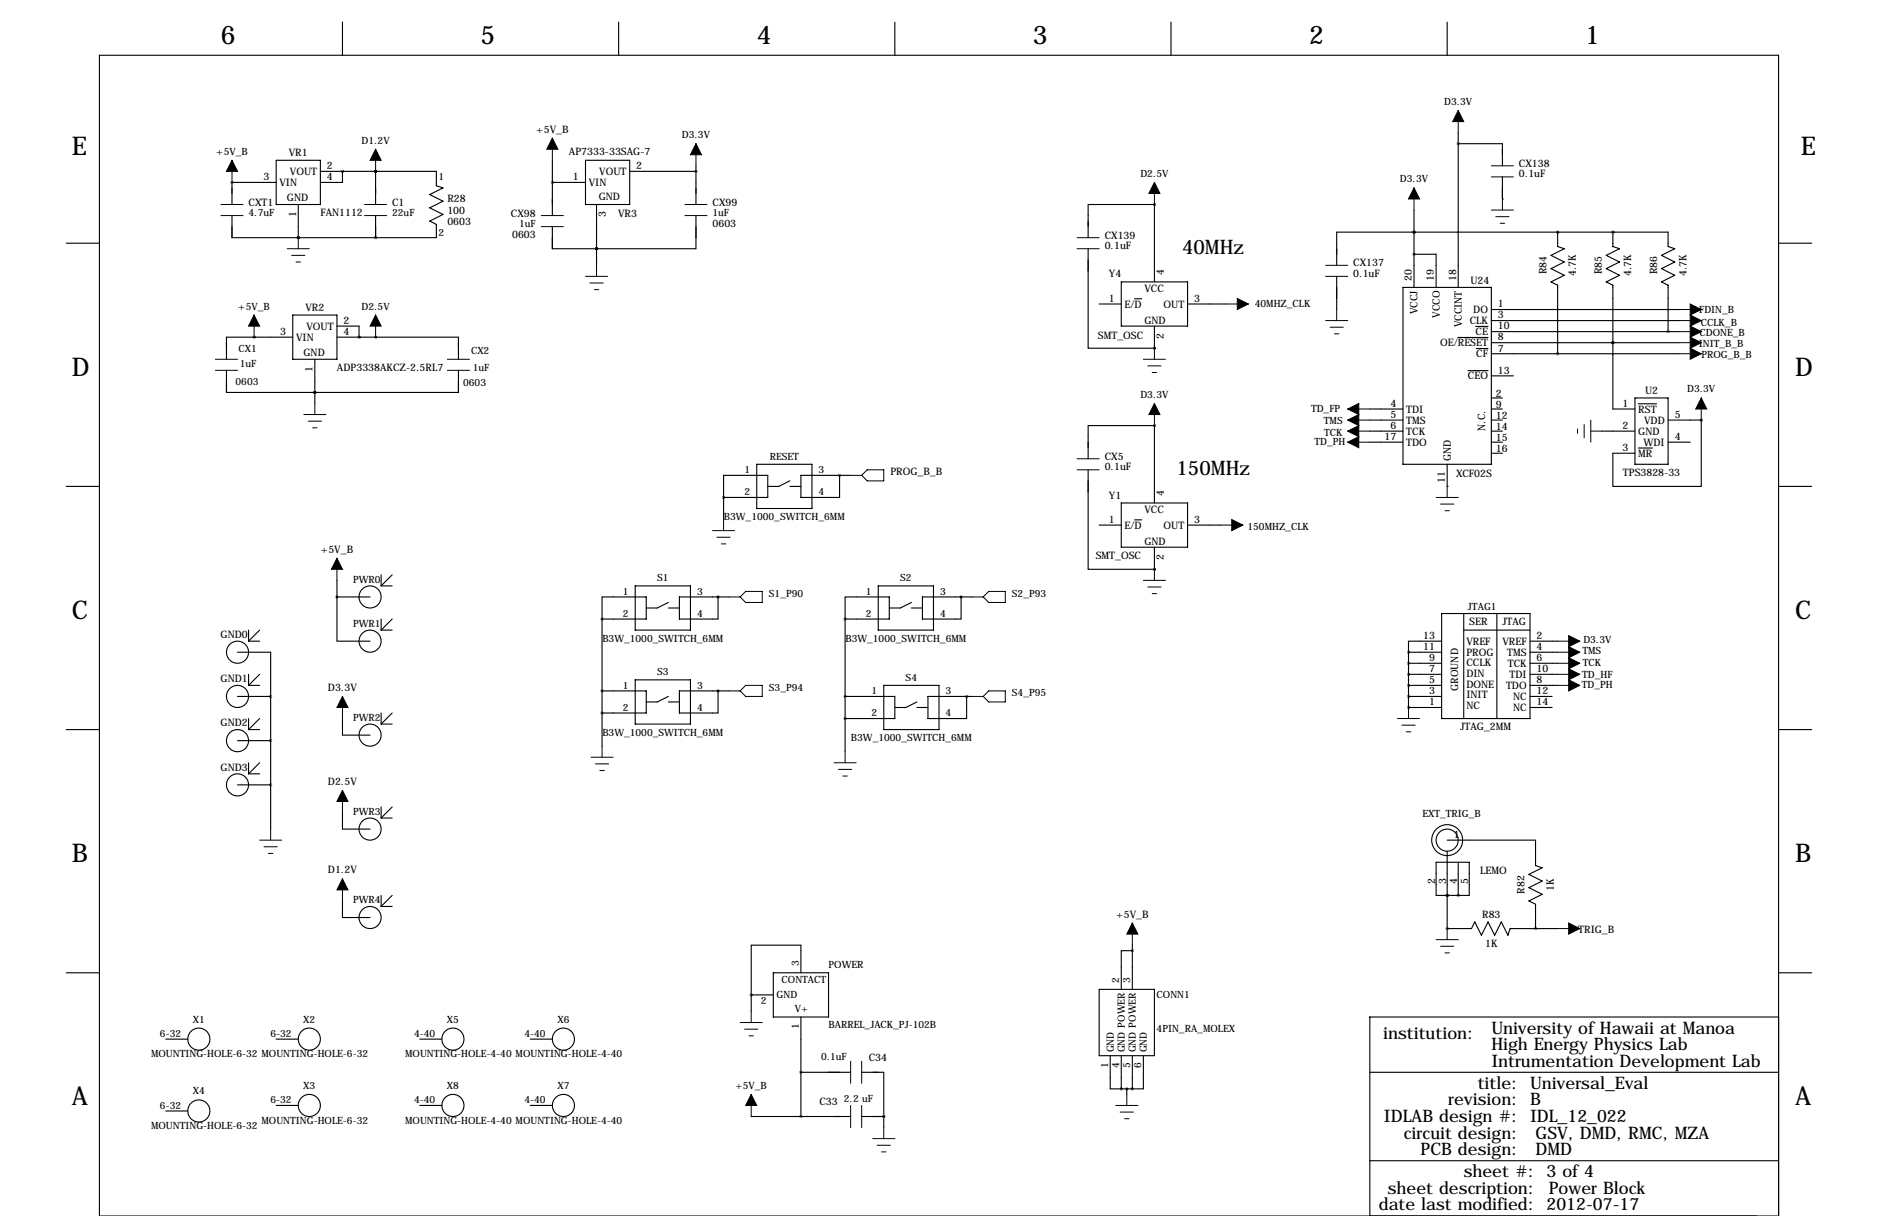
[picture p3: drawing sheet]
<svg xmlns="http://www.w3.org/2000/svg" width="432mm" height="279mm" viewBox="0 0 432 279" stroke-linecap="round" stroke-linejoin="round" font-family="sans-serif">
<g fill="none" stroke="#000" stroke-width=".25">
<path d="M22.9 12.7h386v266.7h-386zM78.7 5.1v7.6M142.2 5.1v7.6M205.7 5.1v7.6M269.2 5.1v7.6M332.7 5.1v7.6M63.5 36.8h10.2v10.2h-10.2zM73.7 39.4h26.6v3.3l1.6 .5-3.1 1.5 3.1 1.5-3.1 1.6 3.1 1.5-3.1 1.5 1.5 .8v3h-47v-5.1M78.7 39.4h.1M78.7 39.4v2.5h-5M86.4 39.4h.1M86.4 39.4v7.6"/>
<path d="M127 36.8v12.7M134.6 36.8h10.2v10.2h-10.2zM144.8 39.4h15.2M160 38.1v8.9M335.3 30.5v35.5M335.3 33h10.1v5.1M15.2 55.9h7.7M53.3 41.9h.1M53.3 41.9h10.2M53.3 41.9v5.1M68.6 54.6h.1M68.6 47v7.6"/>
<path d="M86.4 54.6h.1M86.4 49.5v5.1M127 52.1v5.1h10.2M127 41.9h7.6M137.2 57.2h.1M137.2 47v14M160 49.5v7.7h-22.8M250.2 57.2v22.8h15.2M265.4 47h.1M265.4 47h-15.2v7.6M265.4 47v17.8M325.1 58.4h5.1v7.6"/>
<path d="M325.1 53.3h.1M325.1 53.3h-17.8v7.7M325.1 48.3v17.7M325.1 53.3h58.4v3.3l1.6 .6-3.1 1.5 3.1 1.5-3.1 1.5 3.1 1.5-3.1 1.6 1.5 .7v10.7M345.4 45.7h.1M345.4 40.6v5.1M358.1 53.3h.1M358.1 53.3v3.3l1.6 .6-3.1 1.5 3.1 1.5-3.1 1.5 3.1 1.5-3.1 1.6 1.5 .7v15.8M370.8 53.3h.1M370.8 53.3v3.3l1.6 .6-3.1 1.5 3.1 1.5-3.1 1.5 3.1 1.5-3.1 1.6 1.5 .7v28.5h5.1M408.9 55.9h7.7M58.4 77.5h.1"/>
<path d="M67.3 72.4h10.2v10.1h-10.2zM67.3 77.5h-15.2v5M77.5 74.9h5v2.6M77.5 77.5h27.9v5M82.5 77.5h.1M86.4 77.5h.1M252.7 69.8h5.1M257.8 64.8h15.2v10.1h-15.2zM260.9 68.6h1.6M265.4 74.9v5.1M273 69.8h8.9M307.3 63.5v7.6"/>
<path d="M322.6 66h20.3v40.7h-20.3zM335.2 77.5h6.9M339.3 75h2.8M342.9 71.1h43.2M342.9 73.7h43.2M342.9 76.2h43.2M342.9 78.7h43.2M370.8 78.7h.1M52.1 85.1v5.1h53.3v-5.1M72.4 90.2h.1M72.4 82.5v10.2M265.4 80h.1"/>
<path d="M265.4 97.8h.1M265.4 97.8h-15.2v7.6M265.4 97.8v17.8M315 94h7.6M315 96.5h7.6M315 99.1h7.6M337.5 85.2h4.6M339.4 80.1h2.7M342.9 94h2.5M342.9 96.5h2.5M342.9 99.1h2.5M342.9 81.3h43.2"/>
<path d="M342.9 86.4h5.1M342.9 91.4h2.5M368.3 99.1h7.6M375.9 91.4h7.6v15.3h-7.6zM376.7 92.8h4.2M383.5 96.5h7.7M391.2 96.5v15.3h-20.4v-7.7h5.1M391.2 96.5h.1M15.2 111.8h7.7M166.4 109.2h10.1v5.1h-10.1zM166.4 114.3v5.1M174 106.7h12.7v10.1h-12.7z"/>
<path d="M181.6 110.5l-2.5 1.3h-2.6M181.6 111.8h2.5M193 109.2v5.1h-8.9v-5.1h11.5M250.2 107.9v22.9h15.2M257.8 115.6h15.2v10.1h-15.2zM260.9 119.4h1.6M315 101.6h7.6M332.7 111.8h.1M332.7 106.7v5.1M342.9 101.6h2.5M342.9 104.1h2.5M376.7 102.9h3.2"/>
<path d="M383.5 101.6h5.1M408.9 111.8h7.7M77.5 137.2v10.1h7.6M77.5 133.3v3.9M77.5 137.2h7.6M87.6 132.1v2.5M87.6 134.6h2.6M90.2 132.1l-2.6 2.5M138.4 137.2h10.2v5h-10.2zM146 134.6h12.7v10.2h-12.7zM153.7 138.4l-2.6 1.3h-2.5M153.7 139.7h2.5"/>
<path d="M165.1 137.2v5h-8.9v-5h11.4M194.3 137.2h10.2v5h-10.2zM201.9 134.6h12.7v10.2h-12.7zM209.5 138.4l-2.5 1.3h-2.5M209.5 139.7h2.6M221 137.2v5h-8.9v-5h11.4M252.7 120.7h5.1M265.4 130.8h.1M265.4 125.7v5.1M273 120.7h7.7M54.6 149.9h7.6v10.1M57.1 144.8v2.5"/>
<path d="M57.1 154.9v2.6M57.1 147.3h2.6M57.1 157.5h2.6M59.7 144.8l-2.6 2.5M59.7 154.9l-2.6 2.6M87.6 142.2v2.6M87.6 144.8h2.6M90.2 142.2l-2.6 2.6M138.4 158.8h10.2v5h-10.2M138.4 142.2v29.2M146 156.2h12.7v10.2h-12.7zM165.1 158.8v5h-8.9v-5h11.4"/>
<path d="M194.3 142.2v30.5M203.2 157.5h12.7v10.1h-12.7zM323.8 157.5h7.7M323.8 154.9h7.7M323.8 152.4h7.7M323.8 149.9h7.7M323.8 149.9v12.7M331.5 147.3h-7.7v2.6M331.5 141h20.3v24.1h-20.3zM336.5 144.8h15.3M336.5 141v24.1M344.2 141v24.1"/>
<path d="M351.8 147.3h6.3M351.8 157.5h6.3M351.8 154.9h6.3M351.8 152.4h6.3M351.8 149.9h6.3M15.2 167.6h7.7M54.6 160h7.6M54.6 170.2h7.6M57.1 167.6h2.6M57.1 165.1v2.5M57.1 175.3v2.5M57.1 177.8h2.6"/>
<path d="M59.7 165.1l-2.6 2.5M59.7 175.3l-2.6 2.5M62.2 160v30.5M78.7 165.1v3.8h6.4M87.6 163.8v2.6M87.6 166.4h2.6M90.2 163.8l-2.6 2.6M153.7 160l-2.6 1.3h-2.5M153.7 161.3h2.5M194.3 160h11.4v5.1h-11.4M210.8 161.3l-2.5 1.3h-2.6M210.8 162.6h2.6"/>
<path d="M222.2 160v5.1h-8.8v-5.1h10.1M323.8 162.6h.1M323.8 162.6h7.7M323.8 160h7.7M351.8 162.6h5.1M351.8 160h5.1M408.9 167.6h7.7M54.6 180.3h7.6M78.7 186.7v3.8h6.4M87.6 185.4v2.6M87.6 188h2.6M90.2 185.4l-2.6 2.6"/>
<path d="M332.7 193h20.4v5.9l1.5 .5-3.1 1.5 3.1 1.5-3.1 1.6 3.1 1.5-3.1 1.5 1.6 .8v5.6M332.7 195.6v17.8M335.3 198.1v7.6M78.7 207v3.8h6.4M87.6 205.7v2.6M87.6 208.3h2.6M90.2 205.7l-2.6 2.6M260.3 218.4h-2.5v8.9M260.3 217.2v10.1M332.7 205.7h-2.5v-7.6h7.6v7.6h-2.5M332.7 205.7h.1M332.7 213.4h.1"/>
<path d="M332.7 213.4h5.6l.8-1.6 1.5 3.1 1.5-3.1 1.6 3.1 1.5-3.1 1.5 3.1 .5-1.5h10.9M332.7 205.7h2.6M15.2 223.5h7.7M38.1 238.8h5.1M63.5 238.8h5.1M96.5 238.8h5.1M121.9 238.8h5.1M172.7 228.6h.1M172.7 228.6h5.1M172.7 228.6v3.8M177.8 223.5h12.7v10.2h-12.7zM184.1 223.5v-6.3h-11.4v11.4"/>
<path d="M184.1 233.7v22.8M252.7 227.3h12.7v15.3h-12.7zM408.9 223.5h7.7M408.9 233.7h-93.9v45.7M38.1 255.3h5.1M63.5 254h5.1M96.5 254h5.1M121.9 254h5.1M172.7 256.5h22.9M184.1 246.4h11.5M198.1 246.4h5.1v12.7M198.1 256.5h5.1"/>
<path d="M203.2 256.5h.1M255.3 242.6v7.6h2.5M257.8 242.6v7.6M257.8 250.2h2.5M259.1 250.2v1.3M260.3 242.6v7.6M262.9 242.6v7.6h-2.6M315 246.4h93.9M315 266.7h93.9"/>
<circle cx="85.1" cy="137.2" r="2.54"/>
<circle cx="54.6" cy="149.9" r="2.54"/>
<circle cx="85.1" cy="147.3" r="2.54"/>
<circle cx="54.6" cy="160" r="2.54"/>
<circle cx="54.6" cy="170.2" r="2.54"/>
<circle cx="85.1" cy="168.9" r="2.54"/>
<circle cx="54.6" cy="180.3" r="2.54"/>
<circle cx="85.1" cy="190.5" r="2.54"/>
<circle cx="332.7" cy="193" r="3.6"/>
<circle cx="332.7" cy="193" r="2.54"/>
<circle cx="85.1" cy="210.8" r="2.54"/>
<circle cx="45.7" cy="238.8" r="2.54"/>
<circle cx="71.1" cy="238.8" r="2.54"/>
<circle cx="104.1" cy="238.8" r="2.54"/>
<circle cx="129.5" cy="238.8" r="2.54"/>
<circle cx="45.7" cy="255.3" r="2.54"/>
<circle cx="71.1" cy="254" r="2.54"/>
<circle cx="104.1" cy="254" r="2.54"/>
<circle cx="129.5" cy="254" r="2.54"/>
</g>
<g fill="none" stroke="#000" stroke-width=".23">
<path d="M53.3 36.8v5.1M86.4 34.3v5.1M127 31.8v5M160 33v5.1M335.3 25.4v5.1M342.9 38.1h5.1M50.8 49.5h5.1M50.8 47h5.1M66 57.2h5.1M67.1 58.7h3M68.6 54.6v2.6M83.8 49.5h5.1"/>
<path d="M83.8 47h5.1M124.5 49.5h5M124.5 52.1h5M157.5 49.5h5.1M157.5 47h5.1M247.6 54.6h5.1M247.6 57.2h5.1M265.4 41.9v5.1M325.1 43.2v5.1M342.9 40.6h5.1M342.9 48.3h5.1M343.9 49.8h3.1"/>
<path d="M344.9 51.3h1M345.4 45.7v2.6M58.4 72.4v5.1M68.1 60.2h1M86.4 72.4v5.1M134.6 63.5h5.1M135.6 65h3.1M136.7 66.5h1M137.2 61v2.5M281.9 69.8h5.1M304.8 61h5.1M304.8 63.5h5.1"/>
<path d="M304.8 73.7h5.1M305.8 75.2h3.1M306.8 76.7h1M307.3 71.1v2.6M386.1 71.1h5.1M386.1 73.7h5.1M386.1 76.2h5.1M386.1 78.7h5.1M49.5 82.5h5.1M49.5 85.1h5.1M69.8 95.2h5.1M70.9 96.8h3"/>
<path d="M71.9 98.3h1M72.4 92.7v2.5M102.9 82.5h5M102.9 85.1h5M262.9 82.5h5.1M263.9 84.1h3.1M264.9 85.6h1M265.4 80v2.5M265.4 92.7v5.1M309.9 94h5.1M309.9 96.5h5.1M309.9 99.1h5.1"/>
<path d="M362.7 98.6v1M364.2 97.5v3.1M365.8 99.1h2.5M365.8 96.5v5.1M386.1 81.3h5.1M391.2 91.4v5.1M166.4 119.4v2.5M195.6 109.2h2.5M198.1 109.2l1.3-1.3h3.8v2.6h-3.8zM247.6 105.4h5.1M247.6 107.9h5.1M309.9 101.6h5.1"/>
<path d="M330.2 114.3h5.1M331.2 115.8h3.1M332.2 117.3h1M332.7 111.8v2.5M77.5 128.3v5M163.8 121.9h5.1M164.8 123.4h3.1M165.9 125h1M167.6 137.2h2.6M170.2 137.2l1.2-1.3h3.9v2.5h-3.9zM223.5 137.2h2.6M226.1 137.2l1.2-1.3h3.8v2.5h-3.8z"/>
<path d="M262.9 133.3h5.1M263.9 134.9h3.1M264.9 136.4h1M265.4 130.8v2.5M280.7 120.7h5.1M167.6 158.8h2.6M170.2 158.8l1.2-1.3h3.9v2.5h-3.9zM358.1 147.3h5.1M358.1 149.9h5.1M358.1 152.4h5.1M358.1 154.9h5.1M358.1 157.5h5.1"/>
<path d="M78.7 160v5.1M135.9 174h5.1M136.9 175.5h3.1M137.9 177h1M138.4 171.4v2.6M191.8 175.3h5M192.8 176.8h3M193.8 178.3h1M194.3 172.7v2.6M223.5 160h2.6M226.1 160l1.2-1.2h3.8v2.5h-3.8zM321.3 165.1h5.1"/>
<path d="M322.3 166.6h3.1M323.3 168.1h1.1M323.8 162.6v2.5M59.7 193h5.1M60.7 194.6h3.1M61.7 196.1h1M62.2 190.5v2.5M78.7 181.6v5.1M78.7 201.9v5.1M260.3 212.1v5.1M330.2 215.9h5.1M331.2 217.4h3.1"/>
<path d="M332.2 218.9h1M332.7 213.4v2.5M358.1 213.4h5.1M170.2 234.9h5.1M171.2 236.5h3M172.2 238h1M172.7 232.4v2.5M172.7 251.5v5M195.6 243.8v5.1M195.6 254v5.1M198.1 243.8v5.1M198.1 254v5.1"/>
<path d="M203.2 259.1v2.5M256.5 254h5.1M257.6 255.5h3M258.6 257h1M259.1 251.5v2.5M200.7 261.6h5M201.7 263.1h3M202.7 264.7h1"/>
</g>
<g fill="#000" stroke="#000" stroke-width=".23">
<path d="M53.3 36.8l1.3 2.6h-2.5zM86.4 34.3l1.2 2.5h-2.5zM127 31.8l1.3 2.5h-2.6zM160 33l1.3 2.6h-2.6zM335.3 25.4l1.2 2.5h-2.5zM265.4 41.9l1.3 2.5h-2.5zM325.1 43.2l1.3 2.5h-2.6zM58.4 72.4l1.3 2.5h-2.6zM86.4 72.4l1.2 2.5h-2.5zM284.5 68.6l2.5 1.2-2.5 1.3zM388.6 69.8l2.6 1.3-2.6 1.3zM388.6 72.4l2.6 1.3-2.6 1.2z"/>
<path d="M388.6 74.9l2.6 1.3-2.6 1.3zM388.6 77.5l2.6 1.2-2.6 1.3zM265.4 92.7l1.3 2.5h-2.5zM309.9 94l2.5-1.3v2.5zM309.9 96.5l2.5-1.3v2.6zM309.9 99.1l2.5-1.3v2.5zM388.6 80l2.6 1.3-2.6 1.2zM391.2 91.4l1.2 2.6h-2.5zM309.9 101.6l2.5-1.3v2.6zM77.5 128.3l1.2 2.5h-2.5zM283.2 119.4l2.6 1.3-2.6 1.2zM360.7 146l2.5 1.3-2.5 1.3z"/>
<path d="M360.7 148.6l2.5 1.3-2.5 1.2zM360.7 151.1l2.5 1.3-2.5 1.3zM360.7 153.7l2.5 1.2-2.5 1.3zM360.7 156.2l2.5 1.3-2.5 1.3zM78.7 160l1.3 2.6h-2.5zM78.7 181.6l1.3 2.5h-2.5zM78.7 201.9l1.3 2.6h-2.5zM260.3 212.1l1.3 2.5h-2.5zM360.7 212.1l2.5 1.3-2.5 1.2zM172.7 251.5l1.3 2.5h-2.6z"/>
</g>
<path d="M332.7 205.7a.05 .05 0 0 0 .1 0 .05 .05 0 0 0-.1 0zM332.7 205.7a.05 .05 0 0 0 .1 0 .05 .05 0 0 0-.1 0zM332.7 213.4a.05 .05 0 0 0 .1 0 .05 .05 0 0 0-.1 0zM353 213.4a.05 .05 0 0 0 .1 0 .05 .05 0 0 0-.1 0zM358.1 53.3a.05 .05 0 0 0 .1 0 .05 .05 0 0 0-.1 0zM370.8 53.3a.05 .05 0 0 0 .1 0 .05 .05 0 0 0-.1 0zM358.1 81.3a.05 .05 0 0 0 .1 0 .05 .05 0 0 0-.1 0zM370.8 78.7a.05 .05 0 0 0 .1 0 .05 .05 0 0 0-.1 0zM383.5 76.2a.05 .05 0 0 0 .1 0 .05 .05 0 0 0-.1 0zM391.1 96.5a.05 .05 0 0 0 .1 0 .05 .05 0 0 0-.1 0zM370.8 78.7a.05 .05 0 0 0 .1 0 .05 .05 0 0 0-.1 0zM265.4 47a.05 .05 0 0 0 .1 0 .05 .05 0 0 0-.1 0zM265.4 80a.05 .05 0 0 0 .1 0 .05 .05 0 0 0-.1 0zM323.8 160a.05 .05 0 0 0 .1 0 .05 .05 0 0 0-.1 0zM323.8 157.5a.05 .05 0 0 0 .1 0 .05 .05 0 0 0-.1 0zM323.8 154.9a.05 .05 0 0 0 .1 0 .05 .05 0 0 0-.1 0zM323.8 152.4a.05 .05 0 0 0 .1 0 .05 .05 0 0 0-.1 0zM323.8 149.9a.05 .05 0 0 0 .1 0 .05 .05 0 0 0-.1 0zM323.8 162.6a.05 .05 0 0 0 .1 0 .05 .05 0 0 0-.1 0zM137.1 57.2a.05 .05 0 0 0 .1 0 .05 .05 0 0 0-.1 0zM137.1 57.2a.05 .05 0 0 0 .1 0 .05 .05 0 0 0-.1 0zM78.7 39.4a.05 .05 0 0 0 .1 0 .05 .05 0 0 0-.1 0zM82.5 77.5a.05 .05 0 0 0 .1 0 .05 .05 0 0 0-.1 0zM86.3 77.5a.05 .05 0 0 0 .1 0 .05 .05 0 0 0-.1 0zM86.3 39.4a.05 .05 0 0 0 .1 0 .05 .05 0 0 0-.1 0zM184.1 246.4a.05 .05 0 0 0 .1 0 .05 .05 0 0 0-.1 0zM184.1 256.5a.05 .05 0 0 0 .1 0 .05 .05 0 0 0-.1 0zM265.4 97.8a.05 .05 0 0 0 .1 0 .05 .05 0 0 0-.1 0zM265.4 130.8a.05 .05 0 0 0 .1 0 .05 .05 0 0 0-.1 0zM86.3 39.4a.05 .05 0 0 0 .1 0 .05 .05 0 0 0-.1 0zM86.3 54.6a.05 .05 0 0 0 .1 0 .05 .05 0 0 0-.1 0zM53.3 41.9a.05 .05 0 0 0 .1 0 .05 .05 0 0 0-.1 0zM62.2 160a.05 .05 0 0 0 .1 0 .05 .05 0 0 0-.1 0zM62.2 170.2a.05 .05 0 0 0 .1 0 .05 .05 0 0 0-.1 0zM77.4 137.2a.05 .05 0 0 0 .1 0 .05 .05 0 0 0-.1 0zM62.2 180.3a.05 .05 0 0 0 .1 0 .05 .05 0 0 0-.1 0zM193 109.2a.05 .05 0 0 0 .1 0 .05 .05 0 0 0-.1 0zM166.3 114.3a.05 .05 0 0 0 .1 0 .05 .05 0 0 0-.1 0zM138.4 142.2a.05 .05 0 0 0 .1 0 .05 .05 0 0 0-.1 0zM138.4 158.8a.05 .05 0 0 0 .1 0 .05 .05 0 0 0-.1 0zM138.4 163.8a.05 .05 0 0 0 .1 0 .05 .05 0 0 0-.1 0zM222.2 160a.05 .05 0 0 0 .1 0 .05 .05 0 0 0-.1 0zM260.3 218.4a.05 .05 0 0 0 .1 0 .05 .05 0 0 0-.1 0zM260.3 250.2a.05 .05 0 0 0 .1 0 .05 .05 0 0 0-.1 0z" fill="#000" stroke="#000" stroke-width=".63"/>
<g font-size="5.9">
<text x="50.8" y="10.2">6</text>
<text x="110.5" y="10.2">5</text>
<text x="174" y="10.2">4</text>
<text x="237.5" y="10.2">3</text>
<text x="301" y="10.2">2</text>
<text x="364.5" y="10.2">1</text>
<text x="16.5" y="35.6">E</text>
<text x="414" y="35.6">E</text>
<text x="16.5" y="86.4">D</text>
<text x="412.7" y="86.4">D</text>
<text x="16.5" y="142.2">C</text>
<text x="412.7" y="142.2">C</text>
<text x="16.5" y="198.1">B</text>
<text x="412.7" y="198.1">B</text>
<text x="16.5" y="254">A</text>
<text x="412.7" y="254">A</text>
</g>
<g font-size="4.6">
<text x="271.8" y="58.4">40MHz</text>
<text x="270.5" y="109.2">150MHz</text>
</g>
<g font-size="4">
<text x="318" y="238.8">institution:</text>
<text x="342.9" y="237.5">University of Hawaii at Manoa</text>
<text x="342.9" y="241.3">High Energy Physics Lab</text>
<text x="342.9" y="245.1">Intrumentation Development Lab</text>
<text x="339.8" y="250.2">title: Universal_Eval</text>
<text x="318.2" y="257.8">IDLAB design #: IDL_12_022</text>
<text x="333" y="254">revision: B</text>
<text x="322.8" y="261.6">circuit design:</text>
<text x="353.1" y="261.6">GSV, DMD, RMC, MZA</text>
<text x="326.6" y="265.4">PCB design:</text>
<text x="353.1" y="265.4">DMD</text>
<text x="319.1" y="274.3">sheet description:</text>
<text x="336.5" y="270.5">sheet #: 3 of 4</text>
<text x="356.1" y="274.3">Power Block</text>
<text x="317" y="278.1">date last modified: 2012-07-17</text>
</g>
<g font-size="2.4">
<text x="66.4" y="35.8">VR1</text>
<text x="123.3" y="30.5">+5V_B</text>
<text x="130.8" y="35.7">AP7333-33SAG-7</text>
<text x="60.6" y="41.4">3</text>
<text x="66.6" y="40.2">VOUT</text>
<text x="75.2" y="38.9">2</text>
<text x="75.2" y="41.4">4</text>
<text x="131.7" y="41.4">1</text>
<text x="137.8" y="40.2">VOUT</text>
<text x="146.3" y="38.9">2</text>
<text x="349.2" y="38.4">CX138</text>
<text x="349.2" y="40.8">0.1uF</text>
<text x="57.1" y="47.2">CXT1</text>
<text x="64.3" y="42.7">VIN</text>
<text x="66" y="46.3">GND</text>
<text x="90.2" y="47.2">C1</text>
<text x="102.9" y="46.5">R28</text>
<text x="135.4" y="42.7">VIN</text>
<text x="137.7" y="46">GND</text>
<text x="163.8" y="47.2">CX99</text>
<text x="68.1" y="49.9" transform="rotate(-90 68.1 49.9)">1</text>
<text x="73.7" y="49.7">FAN1112</text>
<text x="102.9" y="49.2">100</text>
<text x="102.9" y="51.7">0603</text>
<text x="117.5" y="49.8">CX98</text>
<text x="139.3" y="49.9" transform="rotate(-90 139.3 49.9)">3</text>
<text x="142.1" y="49.8">VR3</text>
<text x="163.8" y="52.2">0603</text>
<text x="117.8" y="54.7">0603</text>
<text x="254" y="54.9">CX139</text>
<text x="254" y="57.3">0.1uF</text>
<text x="255" y="63.8">Y4</text>
<text x="267.6" y="63.2" transform="rotate(-90 267.6 63.2)">4</text>
<text x="311.1" y="61.2">CX137</text>
<text x="311.1" y="63.6">0.1uF</text>
<text x="324.6" y="64.5" transform="rotate(-90 324.6 64.5)">20</text>
<text x="329.7" y="64.5" transform="rotate(-90 329.7 64.5)">19</text>
<text x="334.8" y="64.5" transform="rotate(-90 334.8 64.5)">18</text>
<text x="338.1" y="65.3">U24</text>
<text x="355.6" y="63.1" transform="rotate(-90 355.6 63.1)">R84</text>
<text x="362.3" y="63.5" transform="rotate(-90 362.3 63.5)">4.7K</text>
<text x="368.3" y="63.1" transform="rotate(-90 368.3 63.1)">R85</text>
<text x="375" y="63.5" transform="rotate(-90 375 63.5)">4.7K</text>
<text x="381" y="63.1" transform="rotate(-90 381 63.1)">R86</text>
<text x="387.7" y="63.5" transform="rotate(-90 387.7 63.5)">4.7K</text>
<text x="70.2" y="71.4">VR2</text>
<text x="254.9" y="69.3">1</text>
<text x="258.6" y="70.7">E/D</text>
<text x="263.1" y="67.1">VCC</text>
<text x="267.5" y="70.7">OUT</text>
<text x="274.6" y="69.3">3</text>
<text x="338.7" y="72">DO</text>
<text x="344.4" y="70.6">1</text>
<text x="64.4" y="77">3</text>
<text x="70.5" y="75.8">VOUT</text>
<text x="79" y="74.4">2</text>
<text x="79" y="77">4</text>
<text x="252.4" y="77.9">SMT_OSC</text>
<text x="263.1" y="74.5">GND</text>
<text x="267.6" y="77.8" transform="rotate(-90 267.6 77.8)">2</text>
<text x="326" y="72.2" transform="rotate(-90 326 72.2)">VCCJ</text>
<text x="331" y="73" transform="rotate(-90 331 73)">VCCO</text>
<text x="336.1" y="75.2" transform="rotate(-90 336.1 75.2)">VCCINT</text>
<text x="337.9" y="74.5">CLK</text>
<text x="339.3" y="77">CE</text>
<text x="344.4" y="73.2">3</text>
<text x="344.4" y="75.7">10</text>
<text x="68.1" y="78.3">VIN</text>
<text x="69.8" y="81.9">GND</text>
<text x="331.1" y="79.6">OE/RESET</text>
<text x="339.4" y="82.1">CF</text>
<text x="344.4" y="78.2">8</text>
<text x="344.4" y="80.8">7</text>
<text x="71.9" y="85.4" transform="rotate(-90 71.9 85.4)">1</text>
<text x="77.5" y="85.2">ADP3338AKCZ-2.5RL7</text>
<text x="337.5" y="87.2">CEO</text>
<text x="344.4" y="85.9">13</text>
<text x="319.7" y="93.5">4</text>
<text x="323.3" y="94.8">TDI</text>
<text x="343.9" y="93.7">9</text>
<text x="343.9" y="91.2">2</text>
<text x="373" y="93.5">1</text>
<text x="376.7" y="94.8">RST</text>
<text x="378.2" y="90.4">U2</text>
<text x="318.3" y="101.1">17</text>
<text x="319.7" y="96">5</text>
<text x="319.7" y="98.6">6</text>
<text x="323.3" y="97.4">TMS</text>
<text x="323.3" y="99.9">TCK</text>
<text x="341.4" y="99.1" transform="rotate(-90 341.4 99.1)">N.C.</text>
<text x="343.9" y="101.3">15</text>
<text x="343.9" y="98.8">14</text>
<text x="343.9" y="96.3">12</text>
<text x="373" y="98.6">2</text>
<text x="376.7" y="99.9">GND</text>
<text x="378" y="97.4">VDD</text>
<text x="385.1" y="96">5</text>
<text x="385.1" y="101.1">4</text>
<text x="254" y="105.7">CX5</text>
<text x="323.3" y="102.4">TDO</text>
<text x="333.6" y="105.9" transform="rotate(-90 333.6 105.9)">GND</text>
<text x="343.9" y="103.9">16</text>
<text x="373" y="103.6">3</text>
<text x="376.7" y="105">MR</text>
<text x="377.9" y="102.4">WDI</text>
<text x="204.7" y="109.2">PROG_B_B</text>
<text x="254" y="108.1">0.1uF</text>
<text x="332.2" y="110.9" transform="rotate(-90 332.2 110.9)">11</text>
<text x="334.8" y="109.6">XCF02S</text>
<text x="373.1" y="109.4">TPS3828-33</text>
<text x="255" y="114.6">Y1</text>
<text x="263.1" y="117.9">VCC</text>
<text x="267.6" y="114" transform="rotate(-90 267.6 114)">4</text>
<text x="254.9" y="120.1">1</text>
<text x="258.6" y="121.5">E/D</text>
<text x="263.1" y="125.3">GND</text>
<text x="267.5" y="121.5">OUT</text>
<text x="274.6" y="120.1">3</text>
<text x="73.7" y="127">+5V_B</text>
<text x="251.9" y="128.4">SMT_OSC</text>
<text x="267.6" y="128.6" transform="rotate(-90 267.6 128.6)">2</text>
<text x="337.8" y="143.5">SER</text>
<text x="345.4" y="143.5">JTAG</text>
<text x="50.7" y="146.6">GND0</text>
<text x="327.2" y="149.4">11</text>
<text x="327.2" y="146.8">13</text>
<text x="337.2" y="148.3">VREF</text>
<text x="345.5" y="148.2">VREF</text>
<text x="353.3" y="146.8">2</text>
<text x="353.3" y="149.4">4</text>
<text x="328.6" y="154.4">7</text>
<text x="328.6" y="151.9">9</text>
<text x="337.2" y="155.6">DIN</text>
<text x="337.2" y="153.1">CCLK</text>
<text x="337.2" y="150.7">PROG</text>
<text x="346.5" y="150.7">TMS</text>
<text x="346.7" y="153.2">TCK</text>
<text x="347.1" y="155.8">TDI</text>
<text x="353.3" y="151.9">6</text>
<text x="353.3" y="154.4">10</text>
<text x="50.7" y="156.7">GND1</text>
<text x="75.4" y="158.8">D3.3V</text>
<text x="328.6" y="159.5">3</text>
<text x="328.6" y="157">5</text>
<text x="335.3" y="158.8" transform="rotate(-90 335.3 158.8)">GROUND</text>
<text x="337.2" y="160.4">INIT</text>
<text x="337.2" y="158">DONE</text>
<text x="346.3" y="158.3">TDO</text>
<text x="347.9" y="160.9">NC</text>
<text x="353.3" y="157">8</text>
<text x="353.3" y="159.5">12</text>
<text x="50.7" y="166.9">GND2</text>
<text x="328.6" y="162.1">1</text>
<text x="335.8" y="167.8">JTAG_2MM</text>
<text x="337.2" y="162.9">NC</text>
<text x="347.9" y="163.4">NC</text>
<text x="353.3" y="162.1">14</text>
<text x="50.7" y="177">GND3</text>
<text x="75.4" y="180.3">D2.5V</text>
<text x="334.3" y="192.5">1</text>
<text x="75.4" y="200.7">D1.2V</text>
<text x="329.9" y="203" transform="rotate(-90 329.9 203)">2</text>
<text x="332.5" y="203" transform="rotate(-90 332.5 203)">3</text>
<text x="335" y="203" transform="rotate(-90 335 203)">4</text>
<text x="337.6" y="203" transform="rotate(-90 337.6 203)">5</text>
<text x="340.4" y="200.8">LEMO</text>
<text x="350.5" y="205.3" transform="rotate(-90 350.5 205.3)">R82</text>
<text x="357.3" y="204.6" transform="rotate(-90 357.3 204.6)">1K</text>
<text x="256.6" y="210.8">+5V_B</text>
<text x="340.8" y="210.8">R83</text>
<text x="362.9" y="214.4">TRIG_B</text>
<text x="341.5" y="217.6">1K</text>
<text x="199.7" y="243.9">C34</text>
<text x="188.4" y="253.9">C33</text>
</g>
<g font-size="2.3">
<text x="332.1" y="24.1">D3.3V</text>
<text x="49.7" y="35.6">+5V_B</text>
<text x="83.1" y="33">D1.2V</text>
<text x="156.8" y="31.8">D3.3V</text>
<text x="100.8" y="41.4">1</text>
<text x="262.2" y="40.6">D2.5V</text>
<text x="321.9" y="41.9">D3.3V</text>
<text x="57.1" y="49.6">4.7uF</text>
<text x="90.2" y="49.6">22uF</text>
<text x="119.4" y="52.2">1uF</text>
<text x="163.8" y="49.6">1uF</text>
<text x="100.8" y="54.2">2</text>
<text x="54.8" y="71.1">+5V_B</text>
<text x="83.1" y="71.1">D2.5V</text>
<text x="288.5" y="70.6">40MHZ_CLK</text>
<text x="390.7" y="71.9">FDIN_B</text>
<text x="390.8" y="77.2">CDONE_B</text>
<text x="391.1" y="74.9">CCLK_B</text>
<text x="54.8" y="80.9">CX1</text>
<text x="108.3" y="81.3">CX2</text>
<text x="390.6" y="79.8">INIT_B_B</text>
<text x="391.2" y="82.3">PROG_B_B</text>
<text x="54.2" y="88.5">0603</text>
<text x="55.1" y="84.4">1uF</text>
<text x="106.5" y="88.7">0603</text>
<text x="108.7" y="85.2">1uF</text>
<text x="262.2" y="91.4">D3.3V</text>
<text x="301.4" y="94.7">TD_FP</text>
<text x="387.9" y="90.2">D3.3V</text>
<text x="304.4" y="97.5">TMS</text>
<text x="304.5" y="100.1">TCK</text>
<text x="177" y="105.7">RESET</text>
<text x="302.3" y="102.4">TD_PH</text>
<text x="171.1" y="108.7">1</text>
<text x="171.1" y="113.8">2</text>
<text x="188.2" y="108.7">3</text>
<text x="188.2" y="113.8">4</text>
<text x="166.4" y="119.5">B3W_1000_SWITCH_6MM</text>
<text x="286.8" y="121.7">150MHZ_CLK</text>
<text x="81.2" y="133.9">PWR0</text>
<text x="143.2" y="136.7">1</text>
<text x="151.1" y="133.6">S1</text>
<text x="160.3" y="136.7">3</text>
<text x="176.8" y="137.2">S1_P90</text>
<text x="199.1" y="136.7">1</text>
<text x="207" y="133.6">S2</text>
<text x="216.2" y="136.7">3</text>
<text x="232.7" y="137.2">S2_P93</text>
<text x="143.2" y="141.7">2</text>
<text x="160.3" y="141.7">4</text>
<text x="199.1" y="141.7">2</text>
<text x="216.2" y="141.7">4</text>
<text x="337.5" y="140.1">JTAG1</text>
<text x="81.2" y="144">PWR1</text>
<text x="138.5" y="147.4">B3W_1000_SWITCH_6MM</text>
<text x="194.4" y="147.4">B3W_1000_SWITCH_6MM</text>
<text x="364.1" y="147.8">D3.3V</text>
<text x="151.1" y="155.2">S3</text>
<text x="363.8" y="155.8">TD_HF</text>
<text x="363.8" y="150.2">TMS</text>
<text x="363.9" y="153">TCK</text>
<text x="143.2" y="158.2">1</text>
<text x="160.3" y="158.2">3</text>
<text x="176.8" y="158.8">S3_P94</text>
<text x="200.4" y="159.5">1</text>
<text x="208.2" y="156.5">S4</text>
<text x="217.4" y="159.5">3</text>
<text x="232.7" y="160">S4_P95</text>
<text x="363.7" y="158.1">TD_PH</text>
<text x="81.2" y="165.6">PWR2</text>
<text x="143.2" y="163.3">2</text>
<text x="160.3" y="163.3">4</text>
<text x="200.4" y="164.6">2</text>
<text x="217.4" y="164.6">4</text>
<text x="138.5" y="169">B3W_1000_SWITCH_6MM</text>
<text x="195.6" y="170.3">B3W_1000_SWITCH_6MM</text>
<text x="81.2" y="187.2">PWR3</text>
<text x="327" y="187.7">EXT_TRIG_B</text>
<text x="81.2" y="207.5">PWR4</text>
<text x="183.6" y="222" transform="rotate(-90 183.6 222)">3</text>
<text x="179.7" y="225.8">CONTACT</text>
<text x="190.5" y="222.5">POWER</text>
<text x="257.3" y="225.8" transform="rotate(-90 257.3 225.8)">2</text>
<text x="259.8" y="225.8" transform="rotate(-90 259.8 225.8)">3</text>
<text x="175" y="230.7">2</text>
<text x="178.6" y="229.4">GND</text>
<text x="182.8" y="232.5">V+</text>
<text x="265.9" y="229.4">CONN1</text>
<text x="36.8" y="238.3">6-32</text>
<text x="44.3" y="234.9">X1</text>
<text x="62.2" y="238.3">6-32</text>
<text x="69.7" y="234.9">X2</text>
<text x="95.2" y="238.3">4-40</text>
<text x="102.8" y="234.9">X5</text>
<text x="120.6" y="238.3">4-40</text>
<text x="128.2" y="234.9">X6</text>
<text x="183.6" y="236.5" transform="rotate(-90 183.6 236.5)">1</text>
<text x="190.5" y="236.3">BARREL_JACK_PJ-102B</text>
<text x="265.9" y="237.1">4PIN_RA_MOLEX</text>
<text x="34.7" y="242.9">MOUNTING-HOLE-6-32 MOUNTING-HOLE-6-32</text>
<text x="93.2" y="242.9">MOUNTING-HOLE-4-40 MOUNTING-HOLE-4-40</text>
<text x="188.8" y="243.5">0.1uF</text>
<text x="254.8" y="245.4" transform="rotate(-90 254.8 245.4)">1</text>
<text x="256.1" y="241.8" transform="rotate(-90 256.1 241.8)">GND</text>
<text x="257.3" y="245.4" transform="rotate(-90 257.3 245.4)">4</text>
<text x="258.6" y="241.8" transform="rotate(-90 258.6 241.8)">GND POWER</text>
<text x="259.8" y="245.4" transform="rotate(-90 259.8 245.4)">5</text>
<text x="261.2" y="241.8" transform="rotate(-90 261.2 241.8)">GND POWER</text>
<text x="262.4" y="245.4" transform="rotate(-90 262.4 245.4)">6</text>
<text x="263.7" y="241.8" transform="rotate(-90 263.7 241.8)">GND</text>
<text x="44.3" y="251.5">X4</text>
<text x="69.7" y="250.2">X3</text>
<text x="102.8" y="250.2">X8</text>
<text x="128.2" y="250.2">X7</text>
<text x="169.1" y="250.2">+5V_B</text>
<text x="36.8" y="254.8">6-32</text>
<text x="62.2" y="253.5">6-32</text>
<text x="95.2" y="253.5">4-40</text>
<text x="120.6" y="253.5">4-40</text>
<text x="194" y="253.1">2.2 uF</text>
<text x="34.7" y="259.4">MOUNTING-HOLE-6-32</text>
<text x="60.1" y="258.2">MOUNTING-HOLE-6-32</text>
<text x="93.2" y="258.2">MOUNTING-HOLE-4-40 MOUNTING-HOLE-4-40</text>
</g>
</svg>
